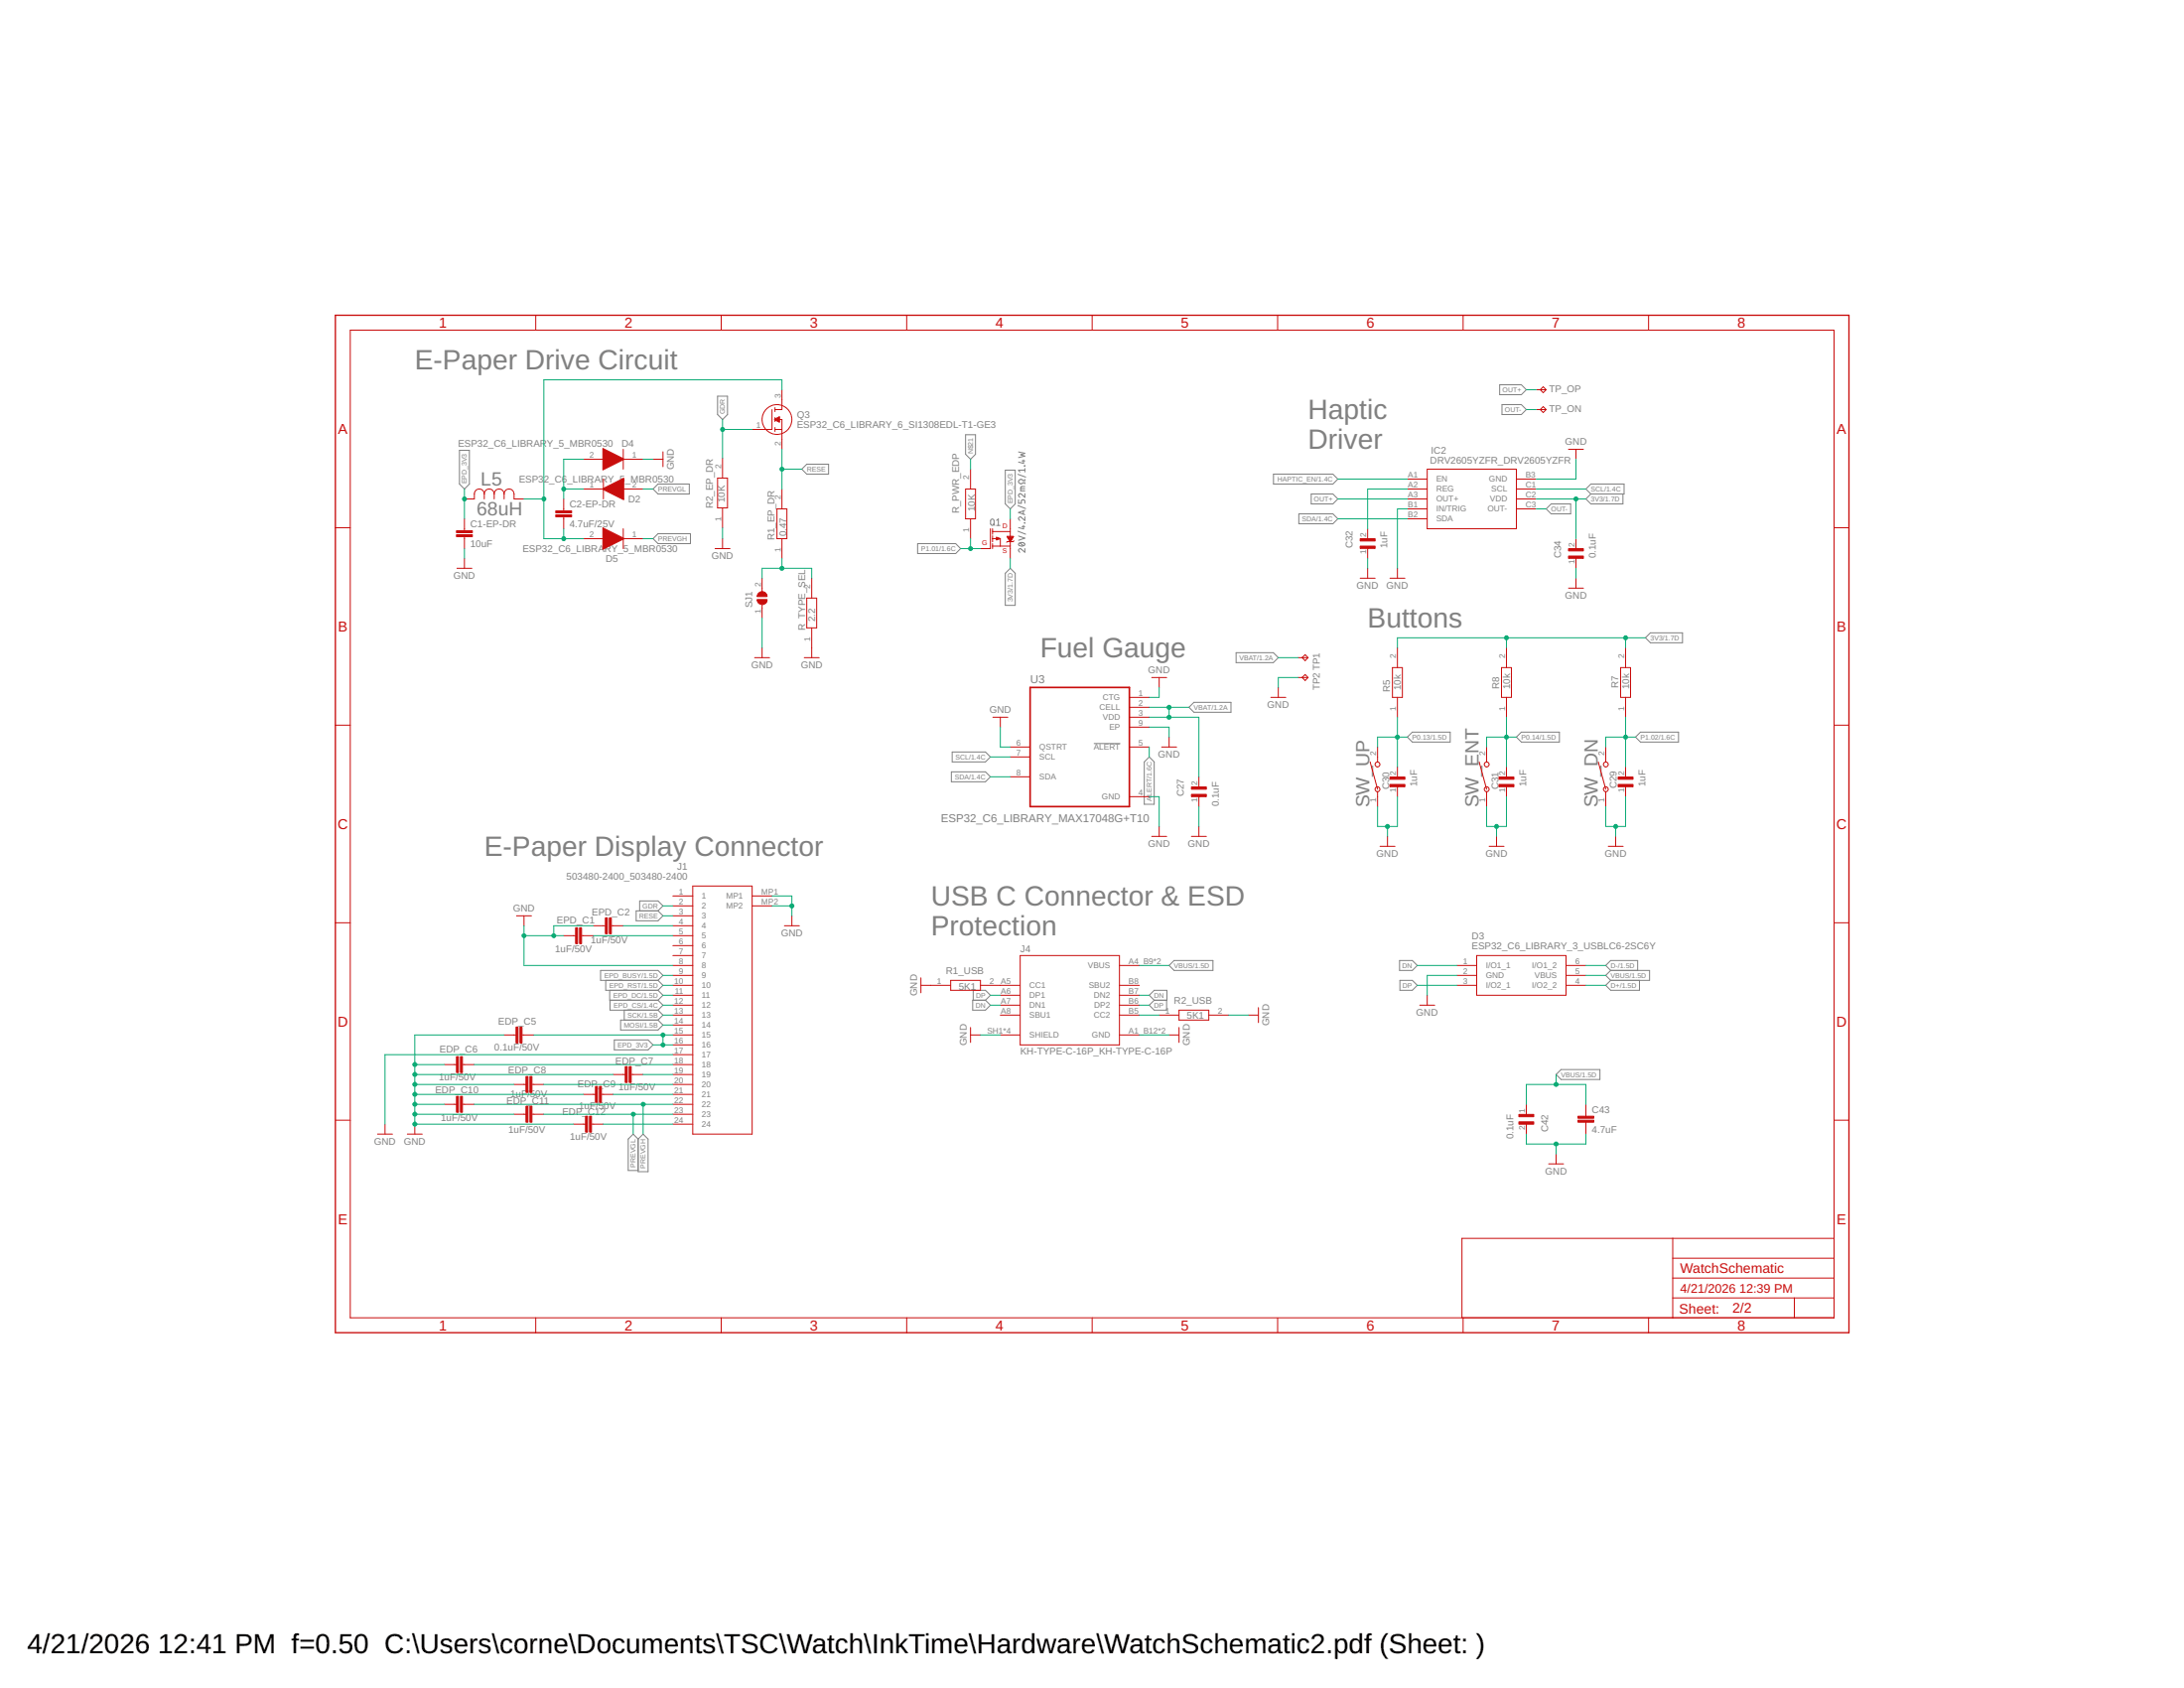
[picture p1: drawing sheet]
<svg xmlns="http://www.w3.org/2000/svg" width="279mm" height="216mm" viewBox="0 0 279 216" stroke-linecap="round" stroke-linejoin="round" font-family="sans-serif">
<g fill="none" stroke="#808080" stroke-width=".13">
<path d="M58.8 57.6h1.2v4.3l-.6 .6-.6-.6zM91.8 50.7h1.3v2.3l-.7 .7-.6-.7zM123.5 55.6h1.3v2.5l-.6 .6-.7-.6zM130.3 57.8l.8 .2-.5 .2 .5 .1-.8 .2M130.7 58.9h.4M130.9 58.8v.5l-.6-.2M131.1 59.6h.1M131.1 59.9v.5M191.9 49.2h2.7l.7 .6-.7 .7h-2.7zM192.2 51.8h2.4l.7 .6-.7 .6h-2.4zM83.5 68.9l.7-.6h4.1v1.2h-4.1zM83.5 62.5l.7-.6h4v1.3h-4z"/>
<path d="M102.6 60l.6-.6h2.8v1.2h-2.8zM117.4 69.5h4.9l.6 .7-.6 .6h-4.9zM126.7 66.5l.1-.1a.22 .22 0 0 1 .4 .2v.4a.22 .22 0 0 1-.2 .2 .22 .22 0 0 1-.3-.1zM127.1 67l.2 .2M127.5 66.6l.2-.2v.8M127.5 67.2h.4M128.6 60.1h1.3v4.4l-.7 .6-.6-.6zM129.2 72.7l.7 .6v4.1h-1.3v-4.1zM130.2 67.9l1 .4M130.2 64.7l1 .3M130.2 60.7l1 .3M130.3 63.9v.5h.4v-.4l.2-.1 .2 .1v.4"/>
<path d="M130.3 68.6l.8 .2-.8 .3M130.3 69.5l.4-.1 .3 .1 .1 .1a.46 .46 0 0 1-.8 0zM130.5 69.4l.4 .4M130.6 62.5h.5M130.7 67.4h.4M130.9 65.4v.4M130.9 67.2v.4l-.6-.1M131.1 66.9h.1M131.1 70.2v.4l-.4-.3a.22 .22 0 0 0-.4 0 .22 .22 0 0 0 .2 .3M131.1 66.1v.5l-.4-.4a.22 .22 0 0 0-.4 0 .22 .22 0 0 0 .2 .4M131.1 63.1v.5l-.4-.4a.23 .23 0 0 0-.4 .1 .23 .23 0 0 0 .2 .3M131.1 62.2h-.4l-.1 .2v.4h.5"/>
<path d="M131.1 61.3v.2h-.2a.31 .31 0 0 0-.5-.1 .31 .31 0 0 0 0 .4 .31 .31 0 0 0 .5-.1h.2v.2M131.1 65.3l-.8 .3 .8 .2M131.1 60.1h-.8l.2 .3M162.9 60.6h7.6l.7 .7-.7 .6h-7.6zM166.2 65.7h4.3l.7 .7-.7 .6h-4.3zM167.7 63.2h2.8l.7 .6-.7 .7h-2.8zM198.4 64.5h2.5v1.2h-2.5l-.6-.6zM202.9 62.5l.6-.6h4.3v1.3h-4.3zM203.5 63.2l-.6 .6 .6 .7h4.1v-1.3M121.7 98.7h4.4l.6 .7-.6 .6h-4.4zM121.8 96.2h4.3l.6 .6-.6 .7h-4.3zM139.9 95.1h3.4"/>
<path d="M147 96.8l.7 .7v5.4h-1.3v-5.4zM152.1 90.5l.6-.7h4.8v1.3h-4.8zM158.1 83.5h4.8l.6 .6-.6 .7h-4.8zM180 94.3l.7-.7h4.8v1.3h-4.8zM194.6 93.6h4.9v1.3h-4.9l-.6-.6zM209.9 93.6h4.8v1.3h-4.8l-.7-.6zM210.5 81.6l.6-.7h4.1v1.3h-4.1zM81.4 116.5h2.8l.6 .6-.6 .7h-2.8zM81.8 116.5v-1.3h2.4l.6 .7-.6 .6M76.8 124.1h7.4l.6 .7-.6 .6h-7.4zM77.5 125.4v1.3h6.7M78 126.7v1.2h6.2"/>
<path d="M78 127.9v1.3h6.2M78.6 133h4.3l.6 .6-.6 .7h-4.3zM79.4 130.5h4.8l.6 .6-.6 .6h-4.8zM79.9 129.2v1.3M84.2 129.2l.6 .6-.6 .7M84.2 127.9l.6 .7-.6 .6M84.2 126.7l.6 .6-.6 .6M84.2 125.4l.6 .6-.6 .7M124.4 127.9h1.7l.6 .7-.6 .6h-1.7zM124.5 127.9v-1.2h1.6l.6 .6-.6 .6M147 127.3l.7-.6h1.6v1.2h-1.6zM147.7 127.9l-.7 .7 .7 .6h1.5v-1.3"/>
<path d="M149.6 123.5l.6-.6h5v1.2h-5zM179 122.9h1.7l.6 .6-.6 .6h-1.7zM179.1 125.4h1.6l.6 .6-.6 .7h-1.6zM199.1 137.4l.6-.6h5v1.3h-5zM206.1 125.4l-.7 .6 .7 .7h3.6v-1.3M206.1 124.1h4.9v1.3h-4.9M206.1 124.1l-.7-.6 .7-.6h3.4v1.2M206.1 124.1l-.7 .7 .7 .6M81.6 145.7l.7-.6 .6 .6v4.2h-1.3zM81.6 145.7l-.6-.6-.6 .6v4h1.2"/>
</g>
<g fill="none" stroke="#c90d0c" stroke-width=".13">
<path d="M44.8 42.2h189.8v126.4h-189.8zM68.5 40.3v1.9M74.7 58.7h2.5M79.7 57.5v2.5M79.7 58.7h2.6M83.5 58.7h1.3M84.8 57.8v1.9M92.3 40.3v1.9M92.4 58.6v2.6M98.8 52.4v2.5h-2.6M99.1 53.7h.9v3.8M99.1 54.9h.9"/>
<path d="M99.1 52.1v.5M99.1 53.4v.5M99.1 54.7v.5M100 49.8v2.6h-.9M116 40.3v1.9M139.7 40.3v1.9M163.4 40.3v1.9M187.2 40.3v1.9M196.5 52.4h1.3M196.5 49.8h1.3M197.4 49.5l.4 .3-.4 .4-.4-.4zM197.4 52l.4 .4-.4 .4-.4-.4z"/>
<path d="M200.7 57.5h1.9M201.6 57.5v1.2M210.9 40.3v1.9M42.9 67.5h1.9M58.5 72.7h1.9M59.4 66.4v1.5M59.4 68.6v1.6M59.4 71.4v1.3M62 63.2a.63 .63 0 0 1 .6-.7 .63 .63 0 0 1 .6 .7M62 63.2a.63 .63 0 0 0-.7-.7 .63 .63 0 0 0-.6 .7v.6h-1.3M62 63.2v.6M63.2 63.2a.63 .63 0 0 1 .7-.7 .63 .63 0 0 1 .6 .7"/>
<path d="M63.2 63.2v.6M64.5 63.2a.63 .63 0 0 1 .6-.7 .63 .63 0 0 1 .7 .7v.6h1.2M64.5 63.2v.6M72.1 63.8v1.5M72.1 66.1v1.5M74.7 62.5h2.5M74.7 68.9h2.5M77.2 61.3v2.5M79.7 67.6v2.6M79.7 62.5h2.6M79.7 68.9h2.6M91.5 70.2h1.9"/>
<path d="M91.8 61.2h1.3v3.8h-1.3zM92.4 65v2.5M92.4 68.9v1.3M97.5 74v1.7M97.5 77.3v1.7M99.4 65.1h1.3v3.8h-1.3zM100 62.5v2.6M100 68.9v2.5M103.2 76.5h1.3v3.8h-1.3zM103.8 74v2.5M123.5 62.5h1.3v3.9h-1.3zM124.2 60v2.5"/>
<path d="M124.2 66.4v2.5M126.7 67.6v2.6h-1.3M127 68.9h1v.9M127 67.6v.7M127 68.5v.8M127 69.5v.7M127 69.8h2.2M127 68h2.2M129.2 66.4v2.2M129.2 69.3v2.1M129.7 69.2l-.1 .1h-.7l-.1 .1M174 74h1.9"/>
<path d="M175 67.6v1.3M175 70.2v1.2M175 72.7v1.3M177.8 74h1.9M178.8 72.7v1.3M180 62.5h2.6M180 63.8h2.6M180 65.1h2.6M180 66.4h2.6M180 61.3h2.6M182.6 60h11.4v7.6h-11.4zM194 62.5h2.5"/>
<path d="M194 63.8h2.5M194 65.1h2.5M194 61.3h2.5M200.7 75.2h1.9M201.6 68.9v1.3M201.6 71.4v1.3M201.6 74v1.2M234.6 67.5h1.9M42.9 92.8h1.9M96.5 84.1h1.9M97.5 82.8v1.3M102.9 84.1h1.9"/>
<path d="M103.8 80.3v3.8M127 91.7h1.9M128 91.7v1.3M129.2 95.5h2.6M129.2 96.8h2.6M129.2 99.4h2.6M144.5 95.5h2.5M144.5 89.2h2.5M144.5 90.5h2.5M144.5 91.7h2.5M144.5 93h2.5M147.3 86.7h1.9"/>
<path d="M148.3 86.7v1.2M148.6 95.5h1.9M149.6 94.3v1.2M153.4 99.4v1.2M162.6 89.2h1.9M163.5 87.9v1.3M166.1 84.1h1.2M166.1 86.7h1.2M166.6 84.1l.4-.4 .3 .4-.3 .4zM166.6 86.7l.4-.4 .3 .4-.3 .3zM175.3 97.5l.9 3.4M176.2 95.5v2"/>
<path d="M178.1 85.4h1.3v3.8h-1.3zM178.8 82.8v2.6M178.8 89.2v2.5M178.8 98.1v1.3M189.2 97.5l1 3.4M190.2 95.5v2M192.1 85.4h1.3v3.8h-1.3zM192.7 82.8v2.6M192.7 89.2v2.5M192.7 98.1v1.3M204.5 97.5l.9 3.4M205.4 95.5v2"/>
<path d="M207.3 85.4h1.3v3.8h-1.3zM208 82.8v2.6M208 89.2v2.5M208 98.1v1.3M234.6 92.8h1.9M42.9 118h1.9M66.1 117.1h1.9M67 117.1v1.3M72.1 119.7h1.5M74.4 119.7h1.5M75.9 118.4h1.5M78.2 118.4h1.5"/>
<path d="M86.1 114.6h2.5M86.1 115.9h2.5M86.1 117.1h2.5M86.1 118.4h2.5M86.1 119.7h2.5M88.6 113.3h7.6v31.8h-7.6zM96.2 114.6h2.6M96.2 115.9h2.6M100.4 118.4h1.9M101.3 117.1v1.3M144.5 101.9h2.5M147.3 107h1.9"/>
<path d="M148.3 105.7v1.3M152.4 107h1.9M153.4 101.9v1.3M153.4 105.7v1.3M176.2 101.3v1.9M176.6 108.2h1.9M177.5 107v1.2M178.8 100.6v1.3M190.2 101.3v1.9M190.5 108.2h1.9M191.5 107v1.2M192.7 100.6v1.3"/>
<path d="M205.4 101.3v1.9M205.7 108.2h1.9M206.7 107v1.2M208 100.6v1.3M234.6 118h1.9M56.9 136.2h1.5M59.2 136.2h1.5M64.5 132.4h1.5M65.8 138.7h1.5M66.8 132.4h1.5M68.1 138.7h1.5M74.7 140h1.5"/>
<path d="M76.9 140h1.6M78.5 137.4h1.5M80.8 137.4h1.5M86.1 120.9h2.5M86.1 122.2h2.5M86.1 123.5h2.5M86.1 124.8h2.5M86.1 126h2.5M86.1 127.3h2.5M86.1 128.6h2.5M86.1 129.8h2.5M86.1 131.1h2.5"/>
<path d="M86.1 132.4h2.5M86.1 133.6h2.5M86.1 134.9h2.5M86.1 136.2h2.5M86.1 137.4h2.5M86.1 138.7h2.5M86.1 140h2.5M117.8 126h3.8M117.8 125.1v1.9M121.6 125.4h3.8v1.3h-3.8zM124.2 131.4v1.9M124.2 132.4h1.2"/>
<path d="M125.4 126h5.1M128 127.3h2.5M128 128.6h2.5M128 129.8h2.5M128 132.4h2.5M130.5 122.2h12.7v11.4h-12.7zM143.2 123.5h2.6M143.2 126h2.6M143.2 127.3h2.6M143.2 128.6h2.6M143.2 129.8h2.6M143.2 132.4h2.6"/>
<path d="M148.3 129.8h2.5M149.6 132.4h1.2M150.8 129.2h3.8v1.3h-3.8zM150.8 131.4v1.9M154.6 129.8h2.6M159.7 129.8h1.3M161 128.9v1.9M181.6 128.6h1.9M182.6 127.3v1.3M186.4 123.5h2.5M186.4 124.8h2.5M186.4 126h2.5"/>
<path d="M188.9 122.2h11.4v5.1h-11.4zM200.3 123.5h2.6M200.3 124.8h2.6M200.3 126h2.6M42.9 143.3h1.9M48.3 145.1h1.9M49.3 143.8v1.3M52.1 145.1h1.9M53.1 143.8v1.3M56.9 141.2h1.5M59.2 141.2h1.5M65.8 142.5h1.5"/>
<path d="M68.1 142.5h1.5M73.4 143.8h1.5M75.7 143.8h1.5M86.1 141.2h2.5M86.1 142.5h2.5M86.1 143.8h2.5M195.3 141.2v1.3M195.3 143.8v1.3M198.1 148.9h1.9M199.1 147.6v1.3M202.9 141.2v1.6M202.9 143.5v1.6"/>
<path d="M214 158.4v10.2M234.6 158.4h-47.6v10.2M234.6 143.3h1.9M68.5 168.6v1.9M92.3 168.6v1.9M116 168.6v1.9M139.7 168.6v1.9M163.4 168.6v1.9M187.2 168.6v1.9M210.9 168.6v1.9M214 166h20.6M214 163.5h20.6"/>
<path d="M214 160.9h20.6M229.6 166v2.6"/>
<circle cx="99.4" cy="53.7" r="1.91"/>
<circle cx="176.2" cy="97.8" r=".31"/>
<circle cx="190.2" cy="97.8" r=".31"/>
<circle cx="205.4" cy="97.8" r=".31"/>
<circle cx="176.2" cy="100.9" r=".31"/>
<circle cx="190.2" cy="100.9" r=".31"/>
<circle cx="205.4" cy="100.9" r=".31"/>
</g>
<path d="M42.9 40.3h193.6v130.2h-193.6z" fill="none" stroke="#c90d0c" stroke-width=".17"/>
<g fill="#c90d0c" stroke="#c90d0c" stroke-width=".13">
<path d="M77.1 57.4l2.7 1.3v.1l-2.7 1.3z" fill-rule="evenodd"/>
<path d="M77.1 62.5l2.7-1.3v2.7l-2.7-1.3z" fill-rule="evenodd"/>
<path d="M77.1 67.5l2.7 1.3v.1l-2.7 1.4z" fill-rule="evenodd"/>
<path d="M99.1 53.6l.6-.3v.7l-.6-.3z" fill-rule="evenodd"/>
<path d="M97 75.9a.62 .62 0 0 1 .7-.2 .62 .62 0 0 1 .4 .6h-1.2z" fill-rule="evenodd"/>
<path d="M96.9 76.7h1.2a.64 .64 0 0 1-.6 .6 .64 .64 0 0 1-.6-.6z" fill-rule="evenodd"/>
<path d="M128.8 68.6h.9l-.5 .7z" fill-rule="evenodd"/>
<path d="M127.5 68.7l.4 .2-.4 .2z" fill-rule="evenodd"/>
</g>
<g fill="#c90d0c" stroke="#c90d0c" stroke-width=".13">
<path d="M71.1 65.8h2v.3h-2z"/>
<path d="M71.1 65.3h2v.3h-2z"/>
<path d="M58.4 68.4h2v.2h-2z"/>
<path d="M58.4 67.9h2v.2h-2z"/>
<path d="M174 69.8h1.9v.3h-1.9z"/>
<path d="M174 68.9h1.9v.3h-1.9z"/>
<path d="M200.7 71.1h1.9v.3h-1.9z"/>
<path d="M200.7 70.2h1.9v.3h-1.9z"/>
<path d="M152.4 101.6h1.9v.3h-1.9z"/>
<path d="M152.4 100.6h1.9v.3h-1.9z"/>
<path d="M177.8 100.3h1.9v.3h-1.9z"/>
<path d="M177.8 99.4h1.9v.3h-1.9z"/>
<path d="M191.8 100.3h1.9v.3h-1.9z"/>
<path d="M191.8 99.4h1.9v.3h-1.9z"/>
<path d="M207 100.3h1.9v.3h-1.9z"/>
<path d="M207 99.4h1.9v.3h-1.9z"/>
<path d="M78 117.4h.2v2h-.2z"/>
<path d="M77.4 117.4h.3v2h-.3z"/>
<path d="M74.1 118.7h.3v2h-.3z"/>
<path d="M73.6 118.7h.3v2h-.3z"/>
<path d="M66.5 131.4h.3v2h-.3z"/>
<path d="M66 131.4h.3v2h-.3z"/>
<path d="M58.9 135.1h.3v2.1h-.3z"/>
<path d="M58.4 135.1h.3v2.1h-.3z"/>
<path d="M80.5 136.4h.3v2.1h-.3z"/>
<path d="M80 136.4h.2v2.1h-.2z"/>
<path d="M67.8 137.7h.3v2h-.3z"/>
<path d="M67.3 137.7h.2v2h-.2z"/>
<path d="M76.7 139h.2v2h-.2z"/>
<path d="M76.2 139h.2v2h-.2z"/>
<path d="M58.9 140.2h.3v2.1h-.3z"/>
<path d="M58.4 140.2h.3v2.1h-.3z"/>
<path d="M67.8 141.5h.3v2h-.3z"/>
<path d="M67.3 141.5h.2v2h-.2z"/>
<path d="M75.4 142.8h.3v2h-.3z"/>
<path d="M74.9 142.8h.3v2h-.3z"/>
<path d="M201.9 143.3h2v.2h-2z"/>
<path d="M201.9 142.8h2v.2h-2z"/>
<path d="M194.3 142.5h1.9v.3h-1.9z"/>
<path d="M194.3 143.5h1.9v.3h-1.9z"/>
</g>
<path d="M131.8 87.9h12.7v15.3h-12.7z" fill="none" stroke="#c90d0c" stroke-width=".21"/>
<g fill="none" stroke="#0dab76" stroke-width=".13">
<path d="M74.7 58.7h-2.6v5.1M82.3 58.7h1.2M92.4 53.7v4.9M92.4 54.9h3.8M100 49.8v-1.2h-30.4v20.3h5.1M100 57.5v5M124.2 58.7v1.3M195.3 49.8h1.2M195.3 52.4h1.2M201.6 58.7v2.6h-5.1M59.4 62.5v3.9M59.4 70.2v1.2"/>
<path d="M67 63.8h2.6M72.1 67.6v1.3M72.1 62.5h2.6M82.3 68.9h1.2M82.3 62.5h1.2M92.4 67.5v1.4M97.5 74v-1.3h6.3v1.3M97.5 79v3.8M100 71.4v1.3M100 60h2.6M122.9 70.2h2.5M124.2 68.9v1.3"/>
<path d="M129.2 65.1v1.3M129.2 71.4v1.3M171.2 61.3h8.8M171.2 63.8h8.8M171.2 66.4h8.8M175 71.4v1.3M180 65.1h-1.2v7.6M180 62.5h-5v5.1M196.5 65.1h1.3M196.5 63.8h6.4M196.5 62.5h6.4M201.6 63.8v5.1"/>
<path d="M201.6 72.7v1.3M126.7 99.4h2.5M126.7 96.8h2.5M128 93v2.5h1.2M147 93h2.6v1.3M147 91.7h6.4v7.7M147 95.5v1.3M147 90.5h5.1M148.3 87.9v1.3h-1.3M149.6 90.5v1.2M163.5 84.1h2.6M166.1 86.7h-2.6v1.2"/>
<path d="M178.8 91.7v6.4M180 94.3h-3.8v1.2M192.7 81.6v1.2M192.7 91.7v6.4M194 94.3h-3.8v1.2M208 81.6v1.2M208 91.7v6.4M209.2 94.3h-3.8v1.2M210.5 81.6h-31.7v1.2M67 119.7h5.1M67 118.4v5.1h19.1M75.9 119.7h10.2"/>
<path d="M75.9 118.4h-5.1v1.3M79.7 118.4h6.4M84.8 115.9h1.3M84.8 117.1h1.3M98.8 115.9h2.5M98.8 114.6h2.5v2.5M147 101.9h1.3v3.8M153.4 103.2v2.5M177.5 105.7v1.3M178.8 101.9v3.8h-2.6v-2.5M191.5 105.7v1.3M192.7 101.9v3.8h-2.5v-2.5"/>
<path d="M206.7 105.7v1.3M208 101.9v3.8h-2.6v-2.5M53.1 136.2h3.8M53.1 137.4h25.4M53.1 138.7h12.7M53.1 140h21.6M60.7 136.2h25.4M64.5 132.4h-11.4v11.4h20.3M68.3 132.4h17.8M69.6 138.7h16.5M78.5 140h7.6M82.3 137.4h3.8"/>
<path d="M83.5 133.6h2.6M84.8 129.8h1.3M84.8 124.8h1.3M84.8 132.4v1.2M84.8 131.1h1.3M84.8 128.6h1.3M84.8 127.3h1.3M84.8 126h1.3M86.1 134.9h-36.8v8.9M125.4 132.4h2.6M126.7 128.6h1.3M126.7 127.3h1.3"/>
<path d="M145.8 123.5h3.8M145.8 132.4h3.8M145.8 129.8h2.5M145.8 128.6h1.2M145.8 127.3h1.2M157.2 129.8h2.5M181.3 123.5h5.1M181.3 126h5.1M186.4 124.8h-3.8v2.5M199.1 137.4v1.3M202.9 123.5h2.5M202.9 124.8h2.5"/>
<path d="M202.9 126h2.5M53.1 141.2h3.8M53.1 142.5h12.7M60.7 141.2h25.4M69.6 142.5h16.5M77.2 143.8h8.9M81 142.5v2.6M82.3 141.2v3.9M195.3 141.2v-2.5h7.6v2.5M195.3 145.1v1.2h7.6v-1.2M199.1 146.3v1.3"/>
</g>
<g fill="#0dab76" stroke="#0dab76" stroke-width=".13">
<circle cx="177.5" cy="105.7" r=".25"/>
<circle cx="191.5" cy="105.7" r=".25"/>
<circle cx="206.7" cy="105.7" r=".25"/>
<circle cx="101.3" cy="115.9" r=".25"/>
<circle cx="70.8" cy="119.7" r=".25"/>
<circle cx="67" cy="119.7" r=".25"/>
<circle cx="53.1" cy="136.2" r=".25"/>
<circle cx="53.1" cy="137.4" r=".25"/>
<circle cx="53.1" cy="138.7" r=".25"/>
<circle cx="53.1" cy="140" r=".25"/>
<circle cx="53.1" cy="141.2" r=".25"/>
<circle cx="53.1" cy="142.5" r=".25"/>
<circle cx="53.1" cy="143.8" r=".25"/>
<circle cx="199.1" cy="146.3" r=".25"/>
<circle cx="59.4" cy="63.8" r=".25"/>
<circle cx="84.8" cy="133.6" r=".25"/>
<circle cx="84.8" cy="132.4" r=".25"/>
<circle cx="72.1" cy="68.9" r=".25"/>
<circle cx="69.6" cy="63.8" r=".25"/>
<circle cx="72.1" cy="62.5" r=".25"/>
<circle cx="82.3" cy="141.2" r=".25"/>
<circle cx="81" cy="142.5" r=".25"/>
<circle cx="92.4" cy="54.9" r=".25"/>
<circle cx="100" cy="60" r=".25"/>
<circle cx="100" cy="72.7" r=".25"/>
<circle cx="124.2" cy="70.2" r=".25"/>
<circle cx="201.6" cy="63.8" r=".25"/>
<circle cx="192.7" cy="81.6" r=".25"/>
<circle cx="208" cy="81.6" r=".25"/>
<circle cx="149.6" cy="90.5" r=".25"/>
<circle cx="149.6" cy="91.7" r=".25"/>
<circle cx="178.8" cy="94.3" r=".25"/>
<circle cx="192.7" cy="94.3" r=".25"/>
<circle cx="208" cy="94.3" r=".25"/>
<circle cx="199.1" cy="138.7" r=".25"/>
</g>
<g font-size="3.6" fill="#808080">
<text x="53.1" y="47.3">E-Paper Drive Circuit</text>
<text x="167.3" y="53.7">Haptic</text>
<text x="167.3" y="57.5">Driver</text>
<text x="175" y="80.3">Buttons</text>
<text x="133.1" y="84.1">Fuel Gauge</text>
<text x="62" y="109.5">E-Paper Display Connector</text>
<text x="119.1" y="115.9">USB C Connector &amp; ESD</text>
<text x="119.1" y="119.7">Protection</text>
</g>
<g font-size="3.5">
<text x="3.5" y="211.4">4/21/2026</text>
<text x="20.2" y="211.4">12:41 PM f=0.50 C:\Users\corne\Documents\TSC\Watch\InkTime\Hardware\WatchSchematic2.pdf (Sheet: )</text>
</g>
<g font-size="2.5" fill="#808080">
<text x="61" y="65.9">68uH</text>
<text x="61.5" y="62.1">L5</text>
<text x="175.2" y="103.3" transform="rotate(-90 175.2 103.3)">SW_UP</text>
<text x="189.2" y="103.3" transform="rotate(-90 189.2 103.3)">SW_ENT</text>
<text x="204.4" y="103.3" transform="rotate(-90 204.4 103.3)">SW_DN</text>
</g>
<g font-size="1.8" fill="#c90d0c">
<text x="56.2" y="41.9">1</text>
<text x="79.9" y="41.9">2</text>
<text x="103.6" y="41.9">3</text>
<text x="127.3" y="41.9">4</text>
<text x="151.1" y="41.9">5</text>
<text x="174.8" y="41.9">6</text>
<text x="198.5" y="41.9">7</text>
<text x="222.3" y="41.9">8</text>
<text x="43.2" y="55.5">A</text>
<text x="235" y="55.5">A</text>
<text x="43.2" y="80.8">B</text>
<text x="235" y="80.8">B</text>
<text x="43.2" y="106">C</text>
<text x="234.9" y="106">C</text>
<text x="43.2" y="131.3">D</text>
<text x="234.9" y="131.3">D</text>
<text x="43.2" y="156.6">E</text>
<text x="235" y="156.6">E</text>
<text x="214.8" y="168">Sheet:</text>
<text x="215" y="162.8">WatchSchematic</text>
<text x="221.6" y="167.9">2/2</text>
<text x="56.2" y="170.2">1</text>
<text x="79.9" y="170.2">2</text>
<text x="103.6" y="170.2">3</text>
<text x="127.3" y="170.2">4</text>
<text x="151.1" y="170.2">5</text>
<text x="174.8" y="170.2">6</text>
<text x="198.5" y="170.2">7</text>
<text x="222.3" y="170.2">8</text>
</g>
<g font-size="1.6" fill="#c90d0c">
<text x="215" y="165.4">4/21/2026</text>
<text x="222.5" y="165.4">12:39 PM</text>
</g>
<g font-size="1.5" fill="#808080">
<text x="131.8" y="87.4">U3</text>
<text x="120.4" y="105.2">ESP32_C6_LIBRARY_MAX17048G+T10</text>
</g>
<g font-size="1.2" fill="#808080">
<text x="101.9" y="53.5">Q3</text>
<text x="198.2" y="50.2">TP_OP</text>
<text x="198.2" y="52.8">TP_ON</text>
<text x="58.6" y="57.1">ESP32_C6_LIBRARY_5_MBR0530</text>
<text x="79.5" y="57.1">D4</text>
<text x="101.9" y="54.7">ESP32_C6_LIBRARY_6_SI1308EDL-T1-GE3</text>
<text x="183" y="59.3">DRV2605YZFR_DRV2605YZFR</text>
<text x="183.1" y="58">IC2</text>
<text x="200.2" y="57">GND</text>
<text x="66.4" y="61.7">ESP32_C6_LIBRARY_5</text>
<text x="72.9" y="64.9">C2-EP-DR</text>
<text x="80" y="61.7">_MBR0530</text>
<text x="80.4" y="64.3">D2</text>
<text x="86.2" y="60.1" transform="rotate(-90 86.2 60.1)">GND</text>
<text x="91.2" y="65.1" transform="rotate(-90 91.2 65.1)">R2_EP_DR</text>
<text x="92.7" y="64.3" transform="rotate(-90 92.7 64.3)">10K</text>
<text x="122.7" y="65.7" transform="rotate(-90 122.7 65.7)">R_PWR_EDP</text>
<text x="124.7" y="65.5" transform="rotate(-90 124.7 65.5)">10K</text>
<text x="60.2" y="70">10uF</text>
<text x="60.2" y="67.4">C1-EP-DR</text>
<text x="66.9" y="70.6">ESP32_C6_LIBRARY_5_MBR0530</text>
<text x="72.9" y="67.4">4.7uF/25V</text>
<text x="77.5" y="71.9">D5</text>
<text x="91" y="71.6">GND</text>
<text x="99.1" y="69.1" transform="rotate(-90 99.1 69.1)">R1_EP_DR</text>
<text x="100.6" y="68.6" transform="rotate(-90 100.6 68.6)">0.47</text>
<text x="173.1" y="70.2" transform="rotate(-90 173.1 70.2)">C32</text>
<text x="177.5" y="70.2" transform="rotate(-90 177.5 70.2)">1uF</text>
<text x="199.7" y="71.4" transform="rotate(-90 199.7 71.4)">C34</text>
<text x="204.2" y="71.4" transform="rotate(-90 204.2 71.4)">0.1uF</text>
<text x="58" y="74.1">GND</text>
<text x="96.2" y="77.8" transform="rotate(-90 96.2 77.8)">SJ1</text>
<text x="173.6" y="75.4">GND</text>
<text x="177.4" y="75.4">GND</text>
<text x="200.2" y="76.6">GND</text>
<text x="103" y="80.7" transform="rotate(-90 103 80.7)">R_TYPE_SEL</text>
<text x="104.3" y="79.6" transform="rotate(-90 104.3 79.6)">2.2</text>
<text x="96.1" y="85.5">GND</text>
<text x="102.5" y="85.5">GND</text>
<text x="146.9" y="86.2">GND</text>
<text x="168.9" y="88.3" transform="rotate(-90 168.9 88.3)">TP2 TP1</text>
<text x="177.8" y="88.6" transform="rotate(-90 177.8 88.6)">R5</text>
<text x="179.2" y="88.3" transform="rotate(-90 179.2 88.3)">10k</text>
<text x="191.8" y="88.2" transform="rotate(-90 191.8 88.2)">R8</text>
<text x="193.2" y="88.2" transform="rotate(-90 193.2 88.2)">10k</text>
<text x="207" y="88.1" transform="rotate(-90 207 88.1)">R7</text>
<text x="208.4" y="88.2" transform="rotate(-90 208.4 88.2)">10k</text>
<text x="126.6" y="91.2">GND</text>
<text x="162.1" y="90.6">GND</text>
<text x="148.2" y="96.9">GND</text>
<text x="151.5" y="101.9" transform="rotate(-90 151.5 101.9)">C27</text>
<text x="177.7" y="101" transform="rotate(-90 177.7 101)">C30</text>
<text x="181.3" y="100.6" transform="rotate(-90 181.3 100.6)">1uF</text>
<text x="191.7" y="101" transform="rotate(-90 191.7 101)">C31</text>
<text x="195.3" y="100.6" transform="rotate(-90 195.3 100.6)">1uF</text>
<text x="206.8" y="100.9" transform="rotate(-90 206.8 100.9)">C29</text>
<text x="210.5" y="100.6" transform="rotate(-90 210.5 100.6)">1uF</text>
<text x="155.9" y="103.2" transform="rotate(-90 155.9 103.2)">0.1uF</text>
<text x="72.5" y="112.5">503480-2400_503480-2400</text>
<text x="86.6" y="111.2">J1</text>
<text x="146.9" y="108.4">GND</text>
<text x="152" y="108.4">GND</text>
<text x="176.1" y="109.6">GND</text>
<text x="190.1" y="109.6">GND</text>
<text x="205.3" y="109.6">GND</text>
<text x="65.6" y="116.6">GND</text>
<text x="71.2" y="118.1">EPD_C1</text>
<text x="75.7" y="117.1">EPD_C2</text>
<text x="99.9" y="119.8">GND</text>
<text x="71" y="121.8">1uF/50V</text>
<text x="75.6" y="120.7">1uF/50V</text>
<text x="121" y="124.6">R1_USB</text>
<text x="130.5" y="121.8">J4</text>
<text x="188.3" y="121.4">ESP32_C6_LIBRARY_3_USBLC6-2SC6Y</text>
<text x="188.3" y="120.1">D3</text>
<text x="63.7" y="131.1">EDP_C5</text>
<text x="117.3" y="127.4" transform="rotate(-90 117.3 127.4)">GND</text>
<text x="122.6" y="126.6">5K1</text>
<text x="150.2" y="128.4">R2_USB</text>
<text x="151.8" y="130.3">5K1</text>
<text x="162.4" y="131.2" transform="rotate(-90 162.4 131.2)">GND</text>
<text x="181.2" y="130">GND</text>
<text x="56.3" y="134.7">EDP_C6</text>
<text x="63.2" y="134.4">0.1uF/50V</text>
<text x="65" y="137.3">EDP_C8</text>
<text x="78.7" y="136.2">EDP_C7</text>
<text x="123.7" y="133.8" transform="rotate(-90 123.7 133.8)">GND</text>
<text x="130.5" y="134.9">KH-TYPE-C-16P_KH-TYPE-C-16P</text>
<text x="152.2" y="133.8" transform="rotate(-90 152.2 133.8)">GND</text>
<text x="55.7" y="139.9">EDP_C10</text>
<text x="56.2" y="138.2">1uF/50V</text>
<text x="56.4" y="143.4">1uF/50V</text>
<text x="64.8" y="141.3">EDP_C11</text>
<text x="65.3" y="140.4">1uF/50V</text>
<text x="71.9" y="142.7">EDP_C12</text>
<text x="73.9" y="139.1">EDP</text>
<text x="74.1" y="141.9">1uF/50V</text>
<text x="76.5" y="139.1">_</text>
<text x="77.2" y="139.1">C9</text>
<text x="79.1" y="139.5">1uF/50V</text>
<text x="203.7" y="142.3">C43</text>
<text x="47.9" y="146.5">GND</text>
<text x="51.7" y="146.5">GND</text>
<text x="65" y="144.9">1uF/50V</text>
<text x="72.9" y="145.8">1uF/50V</text>
<text x="193.6" y="145.7" transform="rotate(-90 193.6 145.7)">0.1uF</text>
<text x="198.1" y="144.8" transform="rotate(-90 198.1 144.8)">C42</text>
<text x="203.7" y="144.9">4.7uF</text>
<text x="197.7" y="150.3">GND</text>
</g>
<g font-size="1.1" fill="#808080">
<text x="99.9" y="50.9" transform="rotate(-90 99.9 50.9)">3</text>
<text x="75.4" y="58.6">2</text>
<text x="80.9" y="58.6">1</text>
<text x="92.2" y="60" transform="rotate(-90 92.2 60)">2</text>
<text x="96.7" y="54.7">1</text>
<text x="99.9" y="57" transform="rotate(-90 99.9 57)">2</text>
<text x="75.4" y="62.4">1</text>
<text x="80.9" y="62.4">2</text>
<text x="99.9" y="63.9" transform="rotate(-90 99.9 63.9)">2</text>
<text x="124" y="61.4" transform="rotate(-90 124 61.4)">2</text>
<text x="180.1" y="61.1">A1</text>
<text x="180.1" y="62.4">A2</text>
<text x="180.1" y="63.6">A3</text>
<text x="180.1" y="64.9">B1</text>
<text x="183.7" y="61.7">EN</text>
<text x="183.7" y="62.9">REG</text>
<text x="183.7" y="64.2">OUT+</text>
<text x="183.7" y="65.5">IN/TRIG</text>
<text x="190.3" y="65.5">OUT-</text>
<text x="190.5" y="61.7">GND</text>
<text x="190.6" y="64.2">VDD</text>
<text x="190.8" y="62.9">SCL</text>
<text x="195.2" y="61.1">B3</text>
<text x="195.2" y="62.4">C1</text>
<text x="195.2" y="63.6">C2</text>
<text x="195.2" y="64.9">C3</text>
<text x="75.4" y="68.7">2</text>
<text x="80.9" y="68.7">1</text>
<text x="92.2" y="66.7" transform="rotate(-90 92.2 66.7)">1</text>
<text x="99.9" y="70.6" transform="rotate(-90 99.9 70.6)">1</text>
<text x="124" y="68.1" transform="rotate(-90 124 68.1)">1</text>
<text x="174.8" y="70.9" transform="rotate(-90 174.8 70.9)">1</text>
<text x="174.8" y="68.7" transform="rotate(-90 174.8 68.7)">2</text>
<text x="180.1" y="66.2">B2</text>
<text x="183.7" y="66.7">SDA</text>
<text x="201.4" y="70" transform="rotate(-90 201.4 70)">2</text>
<text x="97.3" y="75.1" transform="rotate(-90 97.3 75.1)">2</text>
<text x="103.7" y="75.3" transform="rotate(-90 103.7 75.3)">2</text>
<text x="201.4" y="72.2" transform="rotate(-90 201.4 72.2)">1</text>
<text x="97.3" y="78.5" transform="rotate(-90 97.3 78.5)">1</text>
<text x="103.7" y="82.1" transform="rotate(-90 103.7 82.1)">1</text>
<text x="141.1" y="89.6">CTG</text>
<text x="145.7" y="89">1</text>
<text x="178.6" y="84.2" transform="rotate(-90 178.6 84.2)">2</text>
<text x="192.6" y="84.2" transform="rotate(-90 192.6 84.2)">2</text>
<text x="207.8" y="84.2" transform="rotate(-90 207.8 84.2)">2</text>
<text x="130" y="95.4">6</text>
<text x="133" y="95.9">QSTRT</text>
<text x="139.9" y="95.9">ALERT</text>
<text x="140.7" y="90.9">CELL</text>
<text x="141.1" y="92.1">VDD</text>
<text x="141.9" y="93.4">EP</text>
<text x="145.7" y="90.3">2</text>
<text x="145.7" y="91.6">3</text>
<text x="145.7" y="92.8">9</text>
<text x="145.7" y="95.4">5</text>
<text x="178.6" y="91" transform="rotate(-90 178.6 91)">1</text>
<text x="192.6" y="91" transform="rotate(-90 192.6 91)">1</text>
<text x="207.8" y="91" transform="rotate(-90 207.8 91)">1</text>
<text x="130" y="96.6">7</text>
<text x="130" y="99.2">8</text>
<text x="133" y="97.2">SCL</text>
<text x="133" y="99.7">SDA</text>
<text x="145.7" y="101.7">4</text>
<text x="153.2" y="100.4" transform="rotate(-90 153.2 100.4)">2</text>
<text x="176" y="96.6" transform="rotate(-90 176 96.6)">2</text>
<text x="178.6" y="101.4" transform="rotate(-90 178.6 101.4)">1</text>
<text x="178.6" y="99.2" transform="rotate(-90 178.6 99.2)">2</text>
<text x="190" y="96.6" transform="rotate(-90 190 96.6)">2</text>
<text x="192.6" y="101.4" transform="rotate(-90 192.6 101.4)">1</text>
<text x="192.6" y="99.2" transform="rotate(-90 192.6 99.2)">2</text>
<text x="205.3" y="96.6" transform="rotate(-90 205.3 96.6)">2</text>
<text x="207.8" y="101.4" transform="rotate(-90 207.8 101.4)">1</text>
<text x="207.8" y="99.2" transform="rotate(-90 207.8 99.2)">2</text>
<text x="141" y="102.3">GND</text>
<text x="153.2" y="102.7" transform="rotate(-90 153.2 102.7)">1</text>
<text x="176" y="102.7" transform="rotate(-90 176 102.7)">1</text>
<text x="190" y="102.7" transform="rotate(-90 190 102.7)">1</text>
<text x="205.3" y="102.7" transform="rotate(-90 205.3 102.7)">1</text>
<text x="86.9" y="114.4">1</text>
<text x="86.9" y="115.7">2</text>
<text x="86.9" y="117">3</text>
<text x="86.9" y="118.2">4</text>
<text x="86.9" y="119.5">5</text>
<text x="89.8" y="115">1</text>
<text x="89.8" y="116.2">2</text>
<text x="89.8" y="117.5">3</text>
<text x="89.8" y="118.8">4</text>
<text x="92.9" y="115">MP1</text>
<text x="92.9" y="116.2">MP2</text>
<text x="97.4" y="114.4">MP1</text>
<text x="97.4" y="115.7">MP2</text>
<text x="86.3" y="125.8">10</text>
<text x="86.9" y="120.8">6</text>
<text x="86.9" y="122">7</text>
<text x="86.9" y="123.3">8</text>
<text x="86.9" y="124.6">9</text>
<text x="89.8" y="120.1">5</text>
<text x="89.8" y="121.3">6</text>
<text x="89.8" y="122.6">7</text>
<text x="89.8" y="123.9">8</text>
<text x="89.8" y="125.1">9</text>
<text x="119.9" y="125.8">1</text>
<text x="126.6" y="125.8">2</text>
<text x="128.1" y="125.8">A5</text>
<text x="139.2" y="123.9">VBUS</text>
<text x="144.4" y="123.3">A4_B9*2</text>
<text x="144.4" y="125.8">B8</text>
<text x="187.2" y="123.3">1</text>
<text x="187.2" y="124.6">2</text>
<text x="187.2" y="125.8">3</text>
<text x="190.1" y="123.9">I/O1_1</text>
<text x="190.1" y="125.1">GND</text>
<text x="196" y="123.9">I/O1_2</text>
<text x="196.3" y="125.1">VBUS</text>
<text x="201.5" y="123.3">6</text>
<text x="201.5" y="124.6">5</text>
<text x="201.5" y="125.8">4</text>
<text x="86.3" y="128.4">12</text>
<text x="86.3" y="129.6">13</text>
<text x="86.3" y="130.9">14</text>
<text x="86.3" y="127.1">11</text>
<text x="89.8" y="126.4">10</text>
<text x="89.8" y="127.7">11</text>
<text x="89.8" y="128.9">12</text>
<text x="89.8" y="130.2">13</text>
<text x="89.8" y="131.5">14</text>
<text x="128.1" y="127.1">A6</text>
<text x="128.1" y="129.6">A8</text>
<text x="128.1" y="128.4">A7</text>
<text x="131.7" y="127.7">DP1</text>
<text x="131.7" y="126.4">CC1</text>
<text x="131.7" y="130.2">SBU1</text>
<text x="131.7" y="128.9">DN1</text>
<text x="139.3" y="126.4">SBU2</text>
<text x="139.9" y="130.2">CC2</text>
<text x="139.9" y="127.7">DN2</text>
<text x="140" y="128.9">DP2</text>
<text x="144.4" y="128.4">B6</text>
<text x="144.4" y="129.6">B5</text>
<text x="144.4" y="127.1">B7</text>
<text x="149.1" y="129.6">1</text>
<text x="155.8" y="129.6">2</text>
<text x="190.1" y="126.4">I/O2_1</text>
<text x="196" y="126.4">I/O2_2</text>
<text x="86.3" y="132.2">15</text>
<text x="86.3" y="133.5">16</text>
<text x="86.3" y="134.7">17</text>
<text x="86.3" y="136">18</text>
<text x="86.3" y="137.3">19</text>
<text x="89.8" y="132.7">15</text>
<text x="89.8" y="134">16</text>
<text x="89.8" y="135.3">17</text>
<text x="89.8" y="136.6">18</text>
<text x="89.8" y="137.8">19</text>
<text x="126.3" y="132.2">SH1*4</text>
<text x="131.7" y="132.7">SHIELD</text>
<text x="139.7" y="132.7">GND</text>
<text x="144.4" y="132.2">A1_B12*2</text>
<text x="86.3" y="138.5">20</text>
<text x="86.3" y="139.8">21</text>
<text x="86.3" y="141.1">22</text>
<text x="86.3" y="142.3">23</text>
<text x="86.3" y="143.6">24</text>
<text x="89.8" y="139.1">20</text>
<text x="89.8" y="140.4">21</text>
<text x="89.8" y="141.6">22</text>
<text x="89.8" y="142.9">23</text>
<text x="195.1" y="142.3" transform="rotate(-90 195.1 142.3)">1</text>
<text x="89.8" y="144.2">24</text>
<text x="195.1" y="144.6" transform="rotate(-90 195.1 144.6)">2</text>
</g>
<g font-size=".9" fill="#808080">
<text x="92.7" y="53" transform="rotate(-90 92.7 53)">GDR</text>
<text x="192.2" y="50.2">OUT+</text>
<text x="192.5" y="52.7">OUT-</text>
<text x="124.5" y="58.1" transform="rotate(-90 124.5 58.1)">N$21</text>
<text x="59.7" y="61.9" transform="rotate(-90 59.7 61.9)">EPD_3V3</text>
<text x="84.2" y="62.9">PREVGL</text>
<text x="103.2" y="60.3">RESE</text>
<text x="129.6" y="64.4" transform="rotate(-90 129.6 64.4)">EPD_3V3</text>
<text x="163.4" y="61.6">HAPTIC_EN/1.4C</text>
<text x="168.1" y="64.1">OUT+</text>
<text x="198.4" y="65.4">OUT-</text>
<text x="203.5" y="64.1">3V3/1.7D</text>
<text x="203.5" y="62.9">SCL/1.4C</text>
<text x="84.2" y="69.2">PREVGH</text>
<text x="117.8" y="70.5">P1.01/1.6C</text>
<text x="166.6" y="66.7">SDA/1.4C</text>
<text x="129.6" y="77" transform="rotate(-90 129.6 77)">3V3/1.7D</text>
<text x="211.1" y="81.9">3V3/1.7D</text>
<text x="158.6" y="84.4">VBAT/1.2A</text>
<text x="152.7" y="90.8">VBAT/1.2A</text>
<text x="180.7" y="94.6">P0.13/1.5D</text>
<text x="194.6" y="94.6">P0.14/1.5D</text>
<text x="209.9" y="94.6">P1.02/1.6C</text>
<text x="122.1" y="99.7">SDA/1.4C</text>
<text x="122.2" y="97.1">SCL/1.4C</text>
<text x="147.3" y="102.4" transform="rotate(-90 147.3 102.4)">ALERT/1.6C</text>
<text x="81.8" y="117.4">RESE</text>
<text x="82.2" y="116.2">GDR</text>
<text x="77.3" y="125.1">EPD_BUSY/1.5D</text>
<text x="150.2" y="123.8">VBUS/1.5D</text>
<text x="179.4" y="123.8">DN</text>
<text x="206.1" y="125.1">VBUS/1.5D</text>
<text x="206.1" y="123.8">D-/1.5D</text>
<text x="78" y="126.3">EPD_RST/1.5D</text>
<text x="78.5" y="127.6">EPD_DC/1.5D</text>
<text x="78.5" y="128.9">EPD_CS/1.4C</text>
<text x="79.8" y="131.4">MOSI/1.5B</text>
<text x="80.3" y="130.1">SCK/1.5B</text>
<text x="124.8" y="128.9">DN</text>
<text x="124.8" y="127.6">DP</text>
<text x="147.7" y="127.6">DN</text>
<text x="147.7" y="128.9">DP</text>
<text x="179.4" y="126.3">DP</text>
<text x="206.1" y="126.3">D+/1.5D</text>
<text x="79" y="134">EPD_3V3</text>
<text x="199.7" y="137.8">VBUS/1.5D</text>
<text x="81.3" y="149.3" transform="rotate(-90 81.3 149.3)">PREVGL</text>
<text x="82.6" y="149.4" transform="rotate(-90 82.6 149.4)">PREVGH</text>
</g>
<g font-size=".9" fill="#c90d0c">
<text x="125.6" y="69.8">G</text>
<text x="128.2" y="67.6">D</text>
<text x="128.2" y="70.8">S</text>
</g>
</svg>
